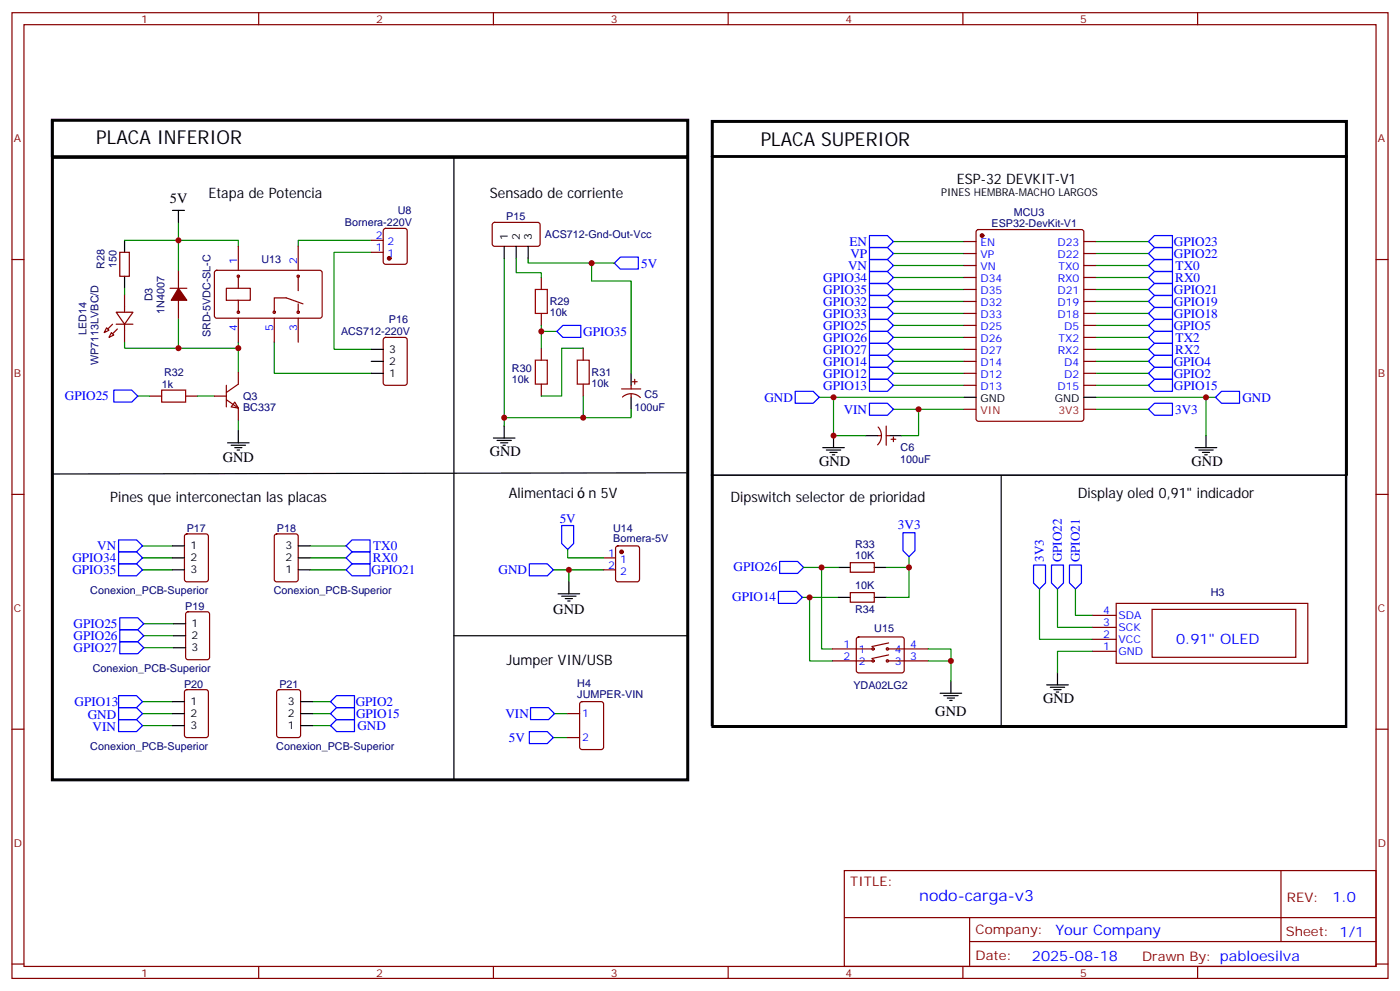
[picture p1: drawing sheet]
<svg xmlns="http://www.w3.org/2000/svg" width="412mm" height="292mm" viewBox="0 0 412 292" stroke-linecap="round" stroke-linejoin="round" font-family="sans-serif">
<g fill="none" stroke="#870000" stroke-width=".35">
<path d="M3.5 3.7h405.4v284.4h-405.4zM7.1 7.3h398.2v277.3h-398.2zM76.2 3.7v3.6M145.3 3.7v3.6M214.5 3.7v3.6M283.6 3.7v3.6M352.8 3.7v3.6M3.5 76.4h3.6M35.3 74.3h2.8v7.1h-2.8zM52.6 79.6v5.3M63.4 79.8l.5-.2h30.6l.4 .7-.1 13-.6 .4-30.6-.1-.5-.6v-12.7zM70.2 72.5v7.1"/>
<path d="M87.8 72.5v7.1M109.4 74.3h3.5M109.4 70.8h3.5M113.1 67.4l.5-.2h5.6l.7 .5v9.4l-.4 .7h-5.9l-.7-.4v-9.5zM145.2 65.7l.5-.2h13l.4 .7-.1 5.9-.6 .4h-13l-.4-.7v-5.6zM284 71.1h3.5M284 74.6h3.5M284 78.2h3.5M287.7 67.8l.5-.2h30.4l.6 .4 .1 55.3-.5 .7h-30.6l-.6-.4-.1-55.3zM319.3 71.1h3.5M319.3 74.6h3.5M319.3 78.2h3.5"/>
<path d="M405.3 76.4h3.6M31.4 96.5l.7 .7-1.4 .7zM32.8 97.9l.7 .7-1.4 .7zM34.2 91.9h5l-2.5 3.6zM34.2 95.5h5M36.7 86.6v5.3M36.7 95.5v5.3M50.1 84.9h4.9M52.6 88.4v5.3M66.7 84.9h7v3.5h-7zM70.2 81.4v3.5M70.2 88.4v3.5"/>
<path d="M70.2 93.7v7.1M80.8 93.7v7.1M87.8 81.4v4.2M87.8 89.5v2.4M87.8 93.7v7.1M89.3 89.5l-5-1.8h-3.5v4.2M113.1 99.5l.5-.2h5.6l.7 .5v12.9l-.4 .7-5.9 .1-.7-.5v-13zM159.5 81.7v3.5M159.5 92.3v3.5M284 81.7h3.5M284 85.2h3.5M284 88.8h3.5"/>
<path d="M284 92.3h3.5M284 95.8h3.5M284 99.3h3.5M319.3 81.7h3.5M319.3 85.2h3.5M319.3 88.8h3.5M319.3 92.3h3.5M319.3 95.8h3.5M319.3 99.3h3.5M44.1 116.6h3.5M54.7 116.6h3.5M63.1 116.6h3.6"/>
<path d="M66.7 117.7l3.5 2.5v3.5M66.7 113.5v6.3M69.1 118.4l1.1 1.8-2.1-.4zM70.2 109.6v3.5l-3.5 2.5M159.5 102.5v3.5M159.5 113.1v3.5M171.8 102.5v3.5M171.8 113.1v3.5M183.1 114.5h5.6M183.4 116.9a3.8 3.8 0 0 1 5.2 .2M185.9 113.5v1M185.9 115.9v1.1"/>
<path d="M186.3 112.4h1.4M187 111.7v1.4M284 102.9h3.5M284 106.4h3.5M284 109.9h3.5M284 113.5h3.5M319.3 102.9h3.5M319.3 106.4h3.5M319.3 109.9h3.5M319.3 113.5h3.5M258.6 128.3h1M258.7 125.7a3.8 3.8 0 0 1-.2 5.3"/>
<path d="M261.1 125.4v5.7M261.1 128.3h1M262.5 129.3h1.4M263.2 128.6v1.4M3.5 145.6h3.6M54.6 157.4l.4-.2h5.7l.6 .4 .1 13-.5 .7h-5.9l-.6-.5-.1-12.9zM81 157.4l.5-.2h5.6l.7 .4v13l-.4 .7h-5.9l-.7-.5v-12.9zM405.3 145.6h3.6M177.8 164.3h3.5M177.8 167.8h3.5M181.6 160.9l.4-.2h5.7l.6 .5 .1 9.4-.5 .7h-5.9l-.6-.5-.1-9.4zM250.5 165.7h7v2.8h-7z"/>
<path d="M250.5 174.5h7v2.8h-7zM328.8 177.7h56.4v17.6h-56.4zM339.4 179.4h42.3v14.1h-42.3zM54.9 180.3l.5-.2h5.6l.7 .5v12.9l-.4 .7h-5.9l-.7-.4v-13zM245.2 191.1h12M245.2 194.6h12M252.5 187.7l.4-.2h12.7l.5 .2 .2 .5v9.5l-.7 .4h-12.9l-.5-.7v-9.2zM261.4 191.1h12M261.4 194.6h12M261.8 189.3l-5 1.1M261.8 192.8l-5 1.1M321.7 191.8h7.1"/>
<path d="M321.7 188.2h7.1M321.7 184.7h7.1M321.7 181.2h7.1M3.5 214.7h3.6M54.6 203.3l.4-.2h5.7l.6 .4 .1 13-.5 .6-5.9 .1-.6-.5-.1-12.9zM81.7 203.3l.5-.2h5.6l.7 .4v13l-.4 .6-5.9 .1-.7-.5v-12.9zM167.2 210.1h3.5M167.2 217.2h3.5M171 206.8l.4-.2h5.7l.6 .4 .1 13-.5 .6-5.9 .1-.6-.5-.1-12.9zM405.3 214.7h3.6M248.7 256.3h156.6v28.3h-156.6zM377.3 256.4v20.8"/>
<path d="M248.7 270.2h156.5M285.6 277.2h119.6M285.6 270.2v14.1M3.5 283.8h3.6M76.2 284.6v3.5M145.3 284.6v3.5M214.5 284.6v3.5M283.6 284.6v3.5M352.8 284.6v3.5M405.3 283.8h3.6"/>
<circle cx="70.2" cy="91.9" r=".35"/>
<circle cx="70.2" cy="81.4" r=".35"/>
<circle cx="80.8" cy="91.9" r=".35"/>
<circle cx="87.8" cy="91.9" r=".35"/>
<circle cx="87.8" cy="81.4" r=".35"/>
<circle cx="257.2" cy="194.6" r=".35"/>
<circle cx="257.2" cy="191.1" r=".35"/>
<circle cx="261.4" cy="191.1" r=".35"/>
<circle cx="261.4" cy="194.6" r=".35"/>
</g>
<g fill="none" stroke="#008700" stroke-width=".35">
<path d="M36.7 70.8h15.9v8.8M52.6 65.5v5.3h17.6v1.7M109.4 70.8h-21.6v1.7M109.4 74.3h-11v28.6h11M148.5 76.1v49.3M152 76.1v4.2h7.5v1.4M155.6 76.1v1.4h25.4M174.3 77.5v5.3h11.6v27.1M263.2 78.2h20.8M263.2 74.6h20.8M263.2 71.1h20.8M322.8 78.2h15.5"/>
<path d="M322.8 74.6h15.5M322.8 71.1h15.5M36.7 84.9v1.7M52.6 93.7v8.8h17.6M159.5 95.8v1.8M164 97.6h-4.5v4.9M263.2 99.3h20.8M263.2 95.8h20.8M263.2 92.3h20.8M263.2 88.8h20.8M263.2 85.2h20.8M263.2 81.7h20.8"/>
<path d="M322.8 99.3h15.5M322.8 95.8h15.5M322.8 92.3h15.5M322.8 88.8h15.5M322.8 85.2h15.5M322.8 81.7h15.5M36.7 100.8v1.7h15.9M40.6 116.6h3.5M58.2 116.6h4.9M70.2 100.8v8.8M80.8 100.8v9.1h28.6M171.8 116.6v6.4h-23.3"/>
<path d="M171.8 102.5h-6.3v14.1h-6M241.3 117h42.7M245.5 117v11.3h9.6M263.2 113.5h20.8M263.2 109.9h20.8M263.2 106.4h20.8M263.2 102.9h20.8M322.8 117h35.3M322.8 113.5h15.5M322.8 109.9h15.5M322.8 106.4h15.5M322.8 102.9h15.5"/>
<path d="M355.2 117v11.3M70.2 123.7v3.2M185.9 120.5v2.5h-14.1M263.2 120.5h20.8M270.6 120.5v7.8h-5M322.8 120.5h15.5M42 160.7h8.8M42 164.3h8.8M42 167.8h8.8M91.4 160.7h10.6M91.4 164.3h10.6M91.4 167.8h10.6"/>
<path d="M163 167.8h4.6M167.2 161.8v2.5h10.6M177.8 167.8h-10.2v3.5M236.4 175.9h10.5M236.7 167.1h10.2M238.5 175.9v18.7h6.7M242 167.1v24h3.2M267.8 167.1v8.8h-6.7M267.8 163.9v3.2h-6.7M306.2 173.4v14.8h15.5M311.5 173.4v11.3h10.2M316.8 173.4v7.8h4.9"/>
<path d="M42.3 190.7h8.9M42.3 187.2h8.9M42.3 183.7h8.9M273.4 191.1h6.7v9.5M273.4 194.6h6.7M321.7 191.8h-10.2v6.3M42 210.1h8.8M42 206.6h8.8M42 213.6h8.8M92.1 210.1h5.3M92.1 206.6h5.3M92.1 213.6h5.3"/>
<path d="M163 217.2h4.2M163.3 210.1h3.9"/>
</g>
<g fill="none" stroke="#000" stroke-width=".35">
<path d="M15.2 35.5h187.3v10.6h-187.3zM15.2 35.1h187.6v194.8h-187.6zM209.5 35.5h187.4v10.6h-187.4zM131.9 46.1h1.8v183.4M209.5 46.1h187.4v93.8h-187.4zM36.7 70.8v3.5M50.8 61.9h3.5M52.6 61.9v3.6M148.5 72.5v3.6M152 72.5v3.6M155.6 72.5v3.6M36.7 81.4v3.5"/>
<path d="M109.4 109.9h3.5M109.4 106.4h3.5M109.4 102.9h3.5M185.9 109.9v3.6M185.9 117v3.5M284 117h3.5M319.3 117h3.5M67 130.4h6.4M68.1 131.1h4.2M69.1 131.8h2.2M69.8 132.5h.8M70.2 126.9v3.5"/>
<path d="M145.3 129h6.4M146.4 129.7h4.2M147.5 130.4h2.1M148.2 131.1h.7M148.5 125.4v3.6M202.1 139.2l-186.6 .4M209.5 139.9h187v73.7h-187zM242.4 131.8h6.3M243.4 132.5h4.2M244.5 133.2h2.1M245.2 133.9h.7M245.5 128.3v3.5"/>
<path d="M255.1 128.3h3.5M262.1 128.3h3.5M352.1 131.8h6.3M353.1 132.5h4.3M354.2 133.2h2.1M354.9 133.9h.7M355.2 128.3v3.5M294.9 140.3v73.7M50.8 160.7h3.5M50.8 164.3h3.5M50.8 167.8h3.5M87.8 160.7h3.6"/>
<path d="M87.8 164.3h3.6M87.8 167.8h3.6M164.4 174.8h6.3M165.5 175.5h4.2M166.5 176.2h2.1M167.2 177h.7M167.6 171.3v3.5M246.9 167.1h3.6M246.9 175.9h3.6M257.5 167.1h3.6M257.5 175.9h3.6M51.2 183.7h3.5"/>
<path d="M51.2 187.2h3.5M51.2 190.7h3.5M133.7 187.2h68.8M311.5 198.1v3.5M50.8 206.6h3.5M50.8 210.1h3.5M50.8 213.6h3.5M88.5 206.6h3.6M88.5 210.1h3.6M88.5 213.6h3.6M276.9 204.1h6.4M278 204.8h4.2"/>
<path d="M279 205.5h2.2M279.8 206.2h.7M280.1 200.6v3.5M308.3 201.6h6.4M309.4 202.4h4.2M310.4 203.1h2.2M311.1 203.8h.8"/>
</g>
<g fill="none" stroke="#00f" stroke-width=".35">
<path d="M181 77.5l1.7-1.8h5.3v3.5h-5.3zM256.1 79.9h5.3l1.8 1.8-1.8 1.8h-5.3zM256.1 76.4h5.3l1.8 1.8-1.8 1.7h-5.3zM256.1 72.9h5.3l1.8 1.7-1.8 1.8h-5.3zM256.1 69.4h5.3l1.8 1.7-1.8 1.8h-5.3zM340.1 69.4h5.3v3.5h-5.3l-1.8-1.8zM340.1 72.9h5.3v3.5h-5.3l-1.8-1.8zM340.1 76.4h5.3v3.5h-5.3l-1.8-1.7zM340.1 79.9h5.3v3.6h-5.3l-1.8-1.8zM164 97.6l1.8-1.8h5.3v3.5h-5.3zM256.1 97.6h5.3l1.8 1.7-1.8 1.8h-5.3zM256.1 94.1h5.3l1.8 1.7-1.8 1.8h-5.3z"/>
<path d="M256.1 90.5h5.3l1.8 1.8-1.8 1.8h-5.3zM256.1 87h5.3l1.8 1.8-1.8 1.7h-5.3zM256.1 83.5h5.3l1.8 1.7-1.8 1.8h-5.3zM340.1 83.5h5.3v3.5h-5.3l-1.8-1.8zM340.1 87h5.3v3.5h-5.3l-1.8-1.7zM340.1 90.5h5.3v3.6h-5.3l-1.8-1.8zM340.1 94.1h5.3v3.5h-5.3l-1.8-1.8zM340.1 97.6h5.3v3.5h-5.3l-1.8-1.8zM33.5 114.9h5.3l1.8 1.7-1.8 1.8h-5.3zM234.2 115.2h5.3l1.8 1.8-1.8 1.7h-5.3zM256.1 118.7h5.3l1.8 1.8-1.8 1.8h-5.3zM256.1 111.7h5.3l1.8 1.8-1.8 1.7h-5.3z"/>
<path d="M256.1 108.2h5.3l1.8 1.7-1.8 1.8h-5.3zM256.1 104.6h5.3l1.8 1.8-1.8 1.8h-5.3zM256.1 101.1h5.3l1.8 1.8-1.8 1.7h-5.3zM340.1 101.1h5.3v3.5h-5.3l-1.8-1.7zM340.1 104.6h5.3v3.6h-5.3l-1.8-1.8zM340.1 108.2h5.3v3.5h-5.3l-1.8-1.8zM340.1 111.7h5.3v3.5h-5.3l-1.8-1.7zM340.1 118.7h5.3v3.6h-5.3l-1.8-1.8zM358.1 117l1.7-1.8h5.3v3.5h-5.3zM34.9 159h5.3l1.8 1.7-1.8 1.8h-5.3zM103.7 159h5.3v3.5h-5.3l-1.7-1.8zM165.5 154.7h3.5v5.3l-1.8 1.8-1.7-1.8z"/>
<path d="M266 156.8h3.5v5.3l-1.7 1.8-1.8-1.8zM34.9 162.5h5.3l1.8 1.8-1.8 1.7h-5.3zM34.9 166h5.3l1.8 1.8-1.8 1.7h-5.3zM103.7 166h5.3v3.5h-5.3l-1.7-1.7zM103.7 162.5h5.3v3.5h-5.3l-1.7-1.7zM155.9 166h5.3l1.8 1.8-1.8 1.7h-5.3zM229.3 174.1h5.3l1.8 1.8-1.8 1.8h-5.3zM229.7 165.3h5.2l1.8 1.8-1.8 1.7h-5.2zM304.4 166.4h3.6v5.3l-1.8 1.7-1.8-1.7zM309.7 166.4h3.6v5.3l-1.8 1.7-1.8-1.7zM315 166.4h3.6v5.3l-1.8 1.7-1.8-1.7zM35.3 188.9h5.3l1.7 1.8-1.7 1.8h-5.3z"/>
<path d="M35.3 185.4h5.3l1.7 1.8-1.7 1.7h-5.3zM35.3 181.9h5.3l1.7 1.8-1.7 1.7h-5.3zM34.9 204.8h5.3l1.8 1.8-1.8 1.8h-5.3zM34.9 208.4h5.3l1.8 1.7-1.8 1.8h-5.3zM34.9 211.9h5.3l1.8 1.7-1.8 1.8h-5.3zM99.1 211.9h5.3v3.5h-5.3l-1.7-1.8zM99.1 208.4h5.3v3.5h-5.3l-1.7-1.8zM99.1 204.8h5.3v3.6h-5.3l-1.7-1.8zM155.9 215.4h5.3l1.8 1.8-1.8 1.7h-5.3zM156.3 208.4h5.3l1.7 1.7-1.7 1.8h-5.3z"/>
</g>
<path d="M157.7 85.2h3.5v7.1h-3.5zM47.6 114.9h7.1v3.5h-7.1zM157.7 106h3.5v7.1h-3.5zM170 106h3.6v7.1h-3.6z" fill="none" stroke="#a10000" stroke-width=".35"/>
<g fill="#870000" stroke="#870000" stroke-width=".35">
<path d="M52.6 84.9l2.4 3.5h-4.6z"/>
<path d="M34.6 96.9l-1.4 1.4z"/>
<path d="M33.2 95.5l-1.5 1.4z"/>
<circle cx="114.7" cy="76.1" r=".53"/>
<circle cx="289.3" cy="69.4" r=".53"/>
<circle cx="183.1" cy="162.5" r=".53"/>
</g>
<path d="M284 120.5h3.5M319.3 120.5h3.5" fill="none" stroke="#f00" stroke-width=".35"/>
<path d="M15.5 35.5h187v10.6h-187zM209.9 35.8h186.6v10.3h-186.6zM15.5 46.4h187v183.1h-187zM209.9 46.1h186.6v167.9h-186.6z" fill="none" stroke="#000" stroke-width=".71"/>
<g fill="#c00">
<circle cx="52.6" cy="70.8" r=".88"/>
<circle cx="52.6" cy="102.5" r=".88"/>
<circle cx="70.2" cy="102.5" r=".88"/>
<circle cx="167.6" cy="167.8" r=".88"/>
<circle cx="267.8" cy="167.1" r=".88"/>
<circle cx="148.5" cy="123" r=".88"/>
<circle cx="171.8" cy="123" r=".88"/>
<circle cx="174.3" cy="77.5" r=".88"/>
<circle cx="159.5" cy="97.6" r=".88"/>
<circle cx="245.5" cy="117" r=".88"/>
<circle cx="270.6" cy="120.5" r=".88"/>
<circle cx="280.1" cy="194.6" r=".88"/>
<circle cx="242" cy="167.1" r=".88"/>
<circle cx="238.5" cy="175.9" r=".88"/>
<circle cx="245.5" cy="128.3" r=".88"/>
<circle cx="355.2" cy="117" r=".88"/>
</g>
<g font-size="5.6">
<text x="28.4" y="42.5">PLACA INFERIOR</text>
<text x="224.1" y="42.9">PLACA SUPERIOR</text>
</g>
<text font-size="4.6" fill="#00f" x="270.8" y="265.4">nodo-carga-v3</text>
<g font-size="4.2">
<text x="50.1" y="59.8">5V</text>
<text x="61.4" y="58.4">Etapa de Potencia</text>
<text x="144.3" y="58.4">Sensado de corriente</text>
<text x="281.9" y="54.2">ESP-32 DEVKIT-V1</text>
<text x="65.6" y="136">GND</text>
<text x="144.3" y="134.2">GND</text>
<text x="241.3" y="137.1">GND</text>
<text x="351" y="137.1">GND</text>
<text x="32.5" y="147.7">Pines que interconectan las placas</text>
<text x="149.9" y="146.6">Alimentaci</text>
<text x="173.3" y="146.6">n 5V</text>
<text x="215.2" y="147.7">Dipswitch selector de prioridad</text>
<text x="317.5" y="146.6">Display oled 0,91&quot; indicador</text>
<text x="163" y="180.9">GND</text>
<text x="149.2" y="195.7">Jumper VIN/USB</text>
<text x="307.3" y="206.9">GND</text>
<text x="275.5" y="210.8">GND</text>
</g>
<g font-size="4.2" fill="#00f">
<text x="346.4" y="189.6">0.91&quot; OLED</text>
<text x="392.5" y="265.6">1.0</text>
<text x="310.9" y="275.2">Your Company</text>
<text x="304" y="283">2025-08-18</text>
</g>
<g font-size="3.9" fill="#00f">
<text x="250.2" y="72.4">EN</text>
<text x="250.5" y="75.9">VP</text>
<text x="345.8" y="72.4">GPIO23</text>
<text x="345.8" y="75.9">GPIO22</text>
<text x="188.9" y="78.9">5V</text>
<text x="242.5" y="82.9">GPIO34</text>
<text x="249.8" y="79.4">VN</text>
<text x="346.2" y="83">RX0</text>
<text x="346.3" y="79.5">TX0</text>
<text x="242.5" y="90">GPIO32</text>
<text x="242.5" y="86.4">GPIO35</text>
<text x="345.8" y="86.5">GPIO21</text>
<text x="242.5" y="93.5">GPIO33</text>
<text x="345.8" y="90">GPIO19</text>
<text x="345.8" y="93.6">GPIO18</text>
<text x="171.8" y="98.9">GPIO35</text>
<text x="242.5" y="100.6">GPIO26</text>
<text x="242.5" y="97">GPIO25</text>
<text x="345.8" y="97.1">GPIO5</text>
<text x="346.3" y="100.6">TX2</text>
<text x="242.5" y="107.7">GPIO14</text>
<text x="242.5" y="104.1">GPIO27</text>
<text x="345.8" y="107.7">GPIO4</text>
<text x="346.2" y="104.2">RX2</text>
<text x="242.5" y="111.2">GPIO12</text>
<text x="345.8" y="111.2">GPIO2</text>
<text x="19.1" y="117.9">GPIO25</text>
<text x="225.2" y="118.2">GND</text>
<text x="242.5" y="114.7">GPIO13</text>
<text x="345.8" y="114.7">GPIO15</text>
<text x="366" y="118.2">GND</text>
<text x="248.5" y="121.8">VIN</text>
<text x="346.2" y="121.8">3V3</text>
<text x="164.9" y="153.8">5V</text>
<text x="264.5" y="155.6">3V3</text>
<text x="28.6" y="162">VN</text>
<text x="21.3" y="165.5">GPIO34</text>
<text x="109.9" y="165.5">RX0</text>
<text x="109.9" y="162">TX0</text>
<text x="307.5" y="165.4" transform="rotate(-90 307.5 165.4)">3V3</text>
<text x="312.8" y="165.6" transform="rotate(-90 312.8 165.6)">GPIO22</text>
<text x="318.1" y="165.6" transform="rotate(-90 318.1 165.6)">GPIO21</text>
<text x="21.3" y="169">GPIO35</text>
<text x="109.5" y="169.1">GPIO21</text>
<text x="146.8" y="169">GND</text>
<text x="216.1" y="168.3">GPIO26</text>
<text x="215.7" y="177.1">GPIO14</text>
<text x="21.7" y="184.9">GPIO25</text>
<text x="21.7" y="192">GPIO27</text>
<text x="21.7" y="188.4">GPIO26</text>
<text x="21.9" y="207.8">GPIO13</text>
<text x="104.8" y="207.9">GPIO2</text>
<text x="25.9" y="211.6">GND</text>
<text x="27.2" y="215.1">VIN</text>
<text x="104.9" y="211.4">GPIO15</text>
<text x="105.3" y="214.9">GND</text>
<text x="148.9" y="211.4">VIN</text>
<text x="149.9" y="218.4">5V</text>
</g>
<g font-size="3.9" fill="#800">
<text x="250.5" y="260.9">TITLE:</text>
<text x="379.1" y="265.6">REV:</text>
<text x="287.4" y="275.1">Company:</text>
<text x="378.7" y="275.7">Sheet: 1/1</text>
<text x="287.4" y="282.8">Date:</text>
<text x="336.4" y="282.9">Drawn By: pabloesilva</text>
</g>
<g font-size="3.2" fill="#800">
<text x="41.6" y="6.7">1</text>
<text x="110.8" y="6.7">2</text>
<text x="179.9" y="6.7">3</text>
<text x="249.1" y="6.7">4</text>
<text x="318.2" y="6.7">5</text>
<text x="4.1" y="41.8">A</text>
<text x="405.9" y="41.8">A</text>
<text x="4.1" y="111">B</text>
<text x="405.9" y="111">B</text>
<text x="4.1" y="180.1">C</text>
<text x="405.9" y="180.1">C</text>
<text x="4.1" y="249.3">D</text>
<text x="405.9" y="249.3">D</text>
<text x="41.6" y="287.5">1</text>
<text x="110.8" y="287.5">2</text>
<text x="179.9" y="287.5">3</text>
<text x="249.1" y="287.5">4</text>
<text x="318.2" y="287.5">5</text>
</g>
<g font-size="3.2">
<text x="277.3" y="57.7">PINES HEMBRA-MACHO LARGOS</text>
<text x="149.6" y="70.8" transform="rotate(-90 149.6 70.8)">1</text>
<text x="153.1" y="70.8" transform="rotate(-90 153.1 70.8)">2</text>
<text x="156.6" y="70.8" transform="rotate(-90 156.6 70.8)">3</text>
<text x="114.7" y="107.5">2</text>
<text x="114.7" y="103.9">3</text>
<text x="114.7" y="111">1</text>
<text x="288.8" y="118.4">GND</text>
<text x="310.7" y="118.4">GND</text>
<text x="56.1" y="161.8">1</text>
<text x="84.1" y="161.8">3</text>
<text x="56.1" y="165.3">2</text>
<text x="84.1" y="165.3">2</text>
<text x="56.1" y="168.8">3</text>
<text x="84.1" y="168.8">1</text>
<text x="56.4" y="184.7">1</text>
<text x="56.4" y="188.2">2</text>
<text x="56.4" y="191.8">3</text>
<text x="56.1" y="207.6">1</text>
<text x="84.8" y="207.6">3</text>
<text x="56.1" y="211.2">2</text>
<text x="56.1" y="214.7">3</text>
<text x="84.8" y="214.7">1</text>
<text x="84.8" y="211.2">2</text>
</g>
<g font-size="3.2" fill="#000080">
<text x="117.1" y="63.1">U8</text>
<text x="149.1" y="64.9">P15</text>
<text x="298.7" y="63.5">MCU3</text>
<text x="101.6" y="66.7">Bornera-220V</text>
<text x="160.5" y="70.1">ACS712-Gnd-Out-Vcc</text>
<text x="292.1" y="67">ESP32-DevKit-V1</text>
<text x="77" y="77.3">U13</text>
<text x="30.8" y="79.1" transform="rotate(-90 30.8 79.1)">R28</text>
<text x="34.3" y="79" transform="rotate(-90 34.3 79)">150</text>
<text x="44.9" y="88.7" transform="rotate(-90 44.9 88.7)">D3</text>
<text x="161.9" y="89.9">R29</text>
<text x="48.4" y="92.4" transform="rotate(-90 48.4 92.4)">1N4007</text>
<text x="114.5" y="95.2">P16</text>
<text x="161.9" y="93.1">10k</text>
<text x="25.5" y="98.7" transform="rotate(-90 25.5 98.7)">LED14</text>
<text x="62" y="99.4" transform="rotate(-90 62 99.4)">SRD-5VDC-SL-C</text>
<text x="100.4" y="98.8">ACS712-220V</text>
<text x="29" y="107.5" transform="rotate(-90 29 107.5)">WP7113LVBC/D</text>
<text x="48.3" y="110.7">R32</text>
<text x="150.8" y="112.8">10k</text>
<text x="150.8" y="109.7">R30</text>
<text x="174.3" y="113.9">10k</text>
<text x="174.3" y="110.7">R31</text>
<text x="47.7" y="114.2">1k</text>
<text x="71.6" y="117.8">Q3</text>
<text x="189.8" y="117.1">C5</text>
<text x="71.6" y="121">BC337</text>
<text x="186.9" y="120.9">100uF</text>
<text x="265.2" y="136.4">100uF</text>
<text x="265.3" y="132.9">C6</text>
<text x="55" y="156.5">P17</text>
<text x="81.6" y="156.6">P18</text>
<text x="180.6" y="159.7">Bornera-5V</text>
<text x="180.6" y="156.5">U14</text>
<text x="251.9" y="161.4">R33</text>
<text x="251.9" y="164.6">10K</text>
<text x="251.9" y="173.4">10K</text>
<text x="26.6" y="174.9">Conexion_PCB-Superior</text>
<text x="54.6" y="179.5">P19</text>
<text x="80.7" y="174.9">Conexion_PCB-Superior</text>
<text x="356.7" y="175.6">H3</text>
<text x="251.9" y="180.6">R34</text>
<text x="257.5" y="186.2">U15</text>
<text x="27.3" y="197.8">Conexion_PCB-Superior</text>
<text x="54.2" y="202.4">P20</text>
<text x="82.3" y="202.4">P21</text>
<text x="170" y="202.4">H4</text>
<text x="251.4" y="202.8">YDA02LG2</text>
<text x="170" y="205.5">JUMPER-VIN</text>
<text x="26.6" y="220.7">Conexion_PCB-Superior</text>
<text x="81.4" y="220.8">Conexion_PCB-Superior</text>
</g>
<g font-size="3.2" fill="#00f">
<text x="110.7" y="70.4">2</text>
<text x="69.8" y="77.8" transform="rotate(-90 69.8 77.8)">1</text>
<text x="87.5" y="77.8" transform="rotate(-90 87.5 77.8)">2</text>
<text x="110.7" y="73.9">1</text>
<text x="114.2" y="75.7">1</text>
<text x="114.2" y="72.2">2</text>
<text x="288.8" y="72.5">EN</text>
<text x="288.8" y="76.1">VP</text>
<text x="311.5" y="76.1">D22</text>
<text x="311.5" y="72.5">D23</text>
<text x="288.8" y="79.6">VN</text>
<text x="288.8" y="83.1">D34</text>
<text x="311.6" y="83.1">RX0</text>
<text x="311.8" y="79.6">TX0</text>
<text x="288.8" y="86.6">D35</text>
<text x="311.5" y="86.6">D21</text>
<text x="288.8" y="90.2">D32</text>
<text x="288.8" y="93.7">D33</text>
<text x="311.5" y="93.7">D18</text>
<text x="311.5" y="90.2">D19</text>
<text x="69.8" y="97.5" transform="rotate(-90 69.8 97.5)">4</text>
<text x="80.4" y="97.5" transform="rotate(-90 80.4 97.5)">5</text>
<text x="87.5" y="97.5" transform="rotate(-90 87.5 97.5)">3</text>
<text x="288.8" y="97.2">D25</text>
<text x="288.8" y="100.8">D26</text>
<text x="311.8" y="100.8">TX2</text>
<text x="313.5" y="97.2">D5</text>
<text x="288.8" y="104.3">D27</text>
<text x="288.8" y="107.8">D14</text>
<text x="311.6" y="104.3">RX2</text>
<text x="313.5" y="107.8">D4</text>
<text x="288.8" y="111.3">D12</text>
<text x="313.5" y="111.3">D2</text>
<text x="288.8" y="114.9">D13</text>
<text x="311.5" y="114.9">D15</text>
<text x="179.1" y="163.9">1</text>
<text x="179.1" y="167.4">2</text>
<text x="182.6" y="165.7">1</text>
<text x="182.6" y="169.2">2</text>
<text x="325" y="184.4">3</text>
<text x="325" y="180.8">4</text>
<text x="329.5" y="185.8">SCK</text>
<text x="329.5" y="182.2">SDA</text>
<text x="248.5" y="190.7">1</text>
<text x="268.1" y="190.7">4</text>
<text x="325" y="191.4">1</text>
<text x="325" y="187.9">2</text>
<text x="329.5" y="189.3">VCC</text>
<text x="248.5" y="194.2">2</text>
<text x="252.9" y="195.7">2</text>
<text x="252.9" y="192.1">1</text>
<text x="263.6" y="192.1">4</text>
<text x="263.6" y="195.7">3</text>
<text x="268.1" y="194.2">3</text>
<text x="329.5" y="192.8">GND</text>
<text x="171.4" y="211.2">1</text>
<text x="171.4" y="218.2">2</text>
</g>
<g font-size="3.2" fill="#f00">
<text x="288.8" y="121.9">VIN</text>
<text x="311.8" y="121.9">3V3</text>
</g>
</svg>
